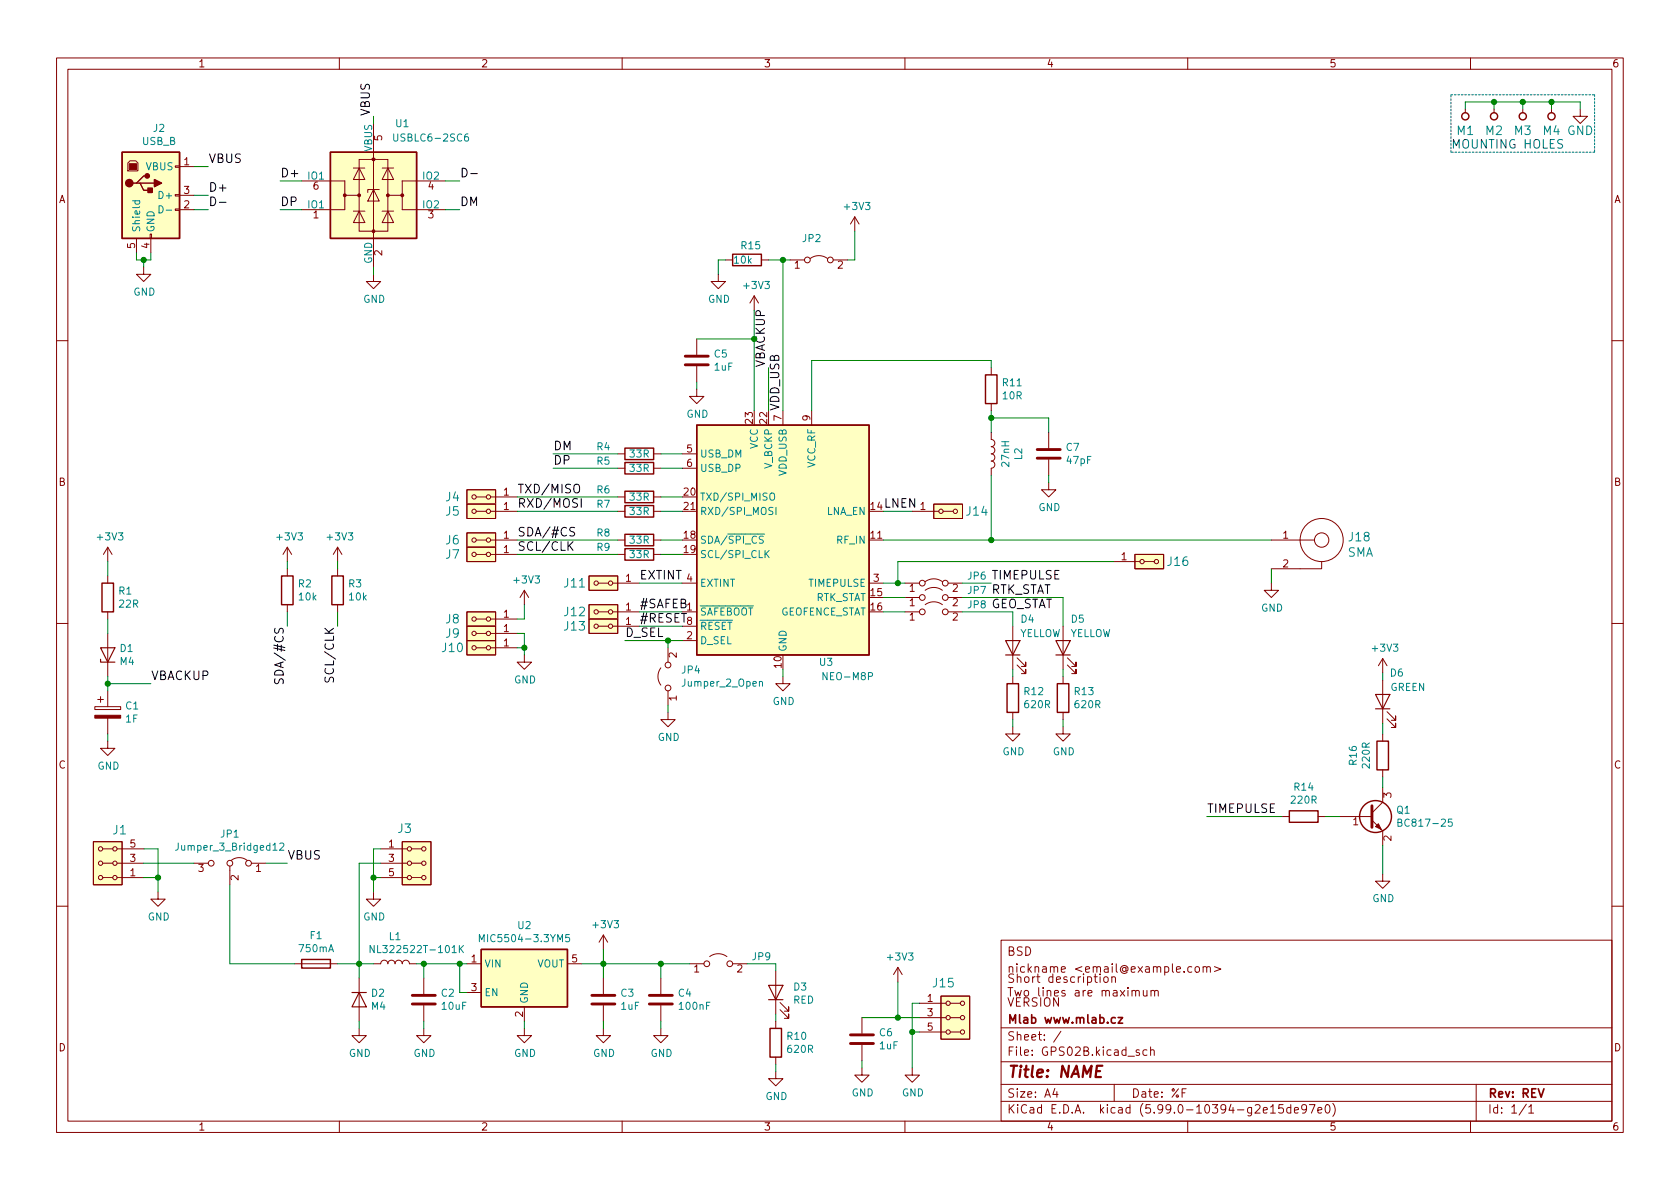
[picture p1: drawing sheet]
<svg xmlns="http://www.w3.org/2000/svg" width="297mm" height="210mm" viewBox="0 0 297 210" stroke-linecap="round" stroke-linejoin="round" font-family="sans-serif">
<g fill="none" stroke="#840000" stroke-width=".18">
<path d="M10 10.2h277v190.1h-277zM12 12.2h273v186.1h-273zM60 10.2v2M110 10.2v2M160 10.2v2M210 10.2v2M259.1 19.3v.6M260 10.2v2M264.2 19.3v.6M269.2 19.3v.6M274.3 19.3v.6M279.4 19.3v1.3h1.3l-1.3 1.2-1.3-1.2h1.3"/>
<path d="M23 28.4h1l.4 .4v1.4h-1.8v-1.4zM31 37h.7v.2h-.7zM31 34.4h.7v.3h-.7zM31 29.3h.7v.3h-.7zM31.7 37.1h2.6M31.7 29.5h2.6M31.7 34.5h2.6M53.3 32h7.7v2.5h2.5M61 34.5v2.6h-7.7M62.5 37.3h2M62.5 29.7h2M63.5 28.2h5.1v12.7h-5.1z"/>
<path d="M63.5 37.3l1 2.1h-2zM63.5 29.7l1 2h-2zM66 33.5l1.1 2.1h-2.1zM66 21.8v25.4M67.1 33.5h-2.1v.5M67.6 37.3h2M67.6 29.7h2M68.6 37.3l1 2.1h-2zM68.6 29.7l1 2h-2zM71.1 34.5v2.6h7.6M78.7 32h-7.6v2.5h-2.5M151.1 38.3l-.7 1.3"/>
<path d="M151.1 38.3v2.6M151.1 38.3l.8 1.3M24.1 42.2v2.5M25.4 47.2v1.3h1.3l-1.3 1.3-1.3-1.3h1.3M26.5 41.4h.3v.8h-.3zM26.7 42.2v2.5M66 48.5v1.3h1.3l-1.3 1.2-1.2-1.2h1.2M123.2 59.9v2.8M127 48.5v1.3h1.3l-1.3 1.2-1.3-1.2h1.3M128.3 46h1.2M133.3 52.3l-.7 1.3M133.3 52.3v2.6"/>
<path d="M133.3 52.3l.8 1.3M134.6 46h1.3M139.7 46h2.5M143.3 45.7a2.54 2.54 0 0 1 3 0M147.3 46h2.6M10 60.2h2M123.2 68.8v1.3h1.3l-1.3 1.3-1.3-1.3h1.3M123.2 64.8v2.8M138.4 72.6v2.6M143.5 72.6v2.6M175.3 76.4v1.3a.64 .64 0 0 1 .6 .7 .64 .64 0 0 1-.6 .6 .64 .64 0 0 1 .6 .6 .64 .64 0 0 1-.6 .7 .64 .64 0 0 1 .6 .6 .64 .64 0 0 1-.6 .6 .64 .64 0 0 1 .6 .7 .64 .64 0 0 1-.6 .6v1.3M175.3 65v1.3"/>
<path d="M175.3 71.4v1.2M185.4 76.4v2.8M285 60.2h2M19 96.8l-.7 1.2M19 96.8v2.5M19 96.8l.8 1.2M50.8 96.8v2.5M50.8 96.8l-.8 1.2M50.8 96.8l.8 1.2M59.7 96.8l-.8 1.2M59.7 96.8v2.5M59.7 96.8l.8 1.2"/>
<path d="M82.5 86.6h5.1v2.5h-5.1zM82.5 89.1h5.1v2.6h-5.1zM82.5 94.2h5.1v2.6h-5.1zM82.5 96.8h5.1v2.5h-5.1zM84.2 95.5h1.8M84.2 87.9h1.8M84.2 90.4h1.8M84.2 98h1.8M86.7 95.5h4.7M86.7 87.9h4.7M86.7 90.4h4.7M86.7 98h4.7"/>
<path d="M109.2 95.5h1.3M109.2 87.9h1.3M109.2 90.4h1.3M109.2 98h1.3M109.2 80.3h1.3M109.2 82.8h1.3M115.6 95.5h1.2M115.6 87.9h1.2M115.6 90.4h1.2M115.6 98h1.2M115.6 80.3h1.2M115.6 82.8h1.2"/>
<path d="M120.6 90.4h2.6M120.6 80.3h2.6M120.6 82.8h2.6M153.7 95.5h2.5M161.3 90.4h4.7M165.1 89.1h5.1v2.6h-5.1zM166.8 90.4h1.7M185.4 85.3v1.3h1.3l-1.3 1.3-1.3-1.3h1.3M185.4 81.3v2.8M196.8 99.3h4.7M200.7 98h5v2.6h-5zM202.3 99.3h1.8"/>
<path d="M224.8 95.5h7.6M233.7 99.3v1.3h-8.9M10 110.2h2M19 101.8v1.3M19 108.2v1.3M19 112v7.6M50.8 100.6v1.2M50.8 106.9v1.3M59.7 100.6v1.2M59.7 106.9v1.3M82.5 113.3h5.1v2.5h-5.1zM82.5 108.2h5.1v2.5h-5.1z"/>
<path d="M82.5 110.7h5.1v2.6h-5.1zM84.2 114.5h1.8M84.2 109.5h1.8M84.2 112h1.8M86.7 114.5h4.7M86.7 109.5h4.7M86.7 112h4.7M92.7 115.8v1.3h1.3l-1.3 1.3-1.3-1.3h1.3M92.7 104.4l-.8 1.3M92.7 104.4v2.5M92.7 104.4l.8 1.3M104.1 101.8h5.1v2.6h-5.1z"/>
<path d="M104.1 106.9h5.1v2.6h-5.1zM104.1 109.5h5.1v2.5h-5.1zM105.8 103.1h1.8M105.8 108.2h1.8M105.8 110.7h1.8M108.3 103.1h4.7M108.3 108.2h4.7M108.3 110.7h4.7M116.8 118.1a2.54 2.54 0 0 0 0 3.1M118.1 114.5v2.6M120.6 103.1h2.6M120.6 108.2h2.6"/>
<path d="M120.6 110.7h2.6M120.6 113.3h2.6M138.4 119.6v1.3h1.3l-1.3 1.3-1.2-1.3h1.2M153.7 103.1h2.5M160 103.1h2.6M160 108.2h2.6M160 105.7h2.6M163.6 104.4a2.54 2.54 0 0 1 3 0M163.6 102.9a2.54 2.54 0 0 1 3 0M163.6 106.9a2.54 2.54 0 0 1 3 0M167.6 103.1h2.6M167.6 108.2h2.6"/>
<path d="M167.6 105.7h2.6M179.1 110.7v7.7M179.1 119.6v1.3M179.8 117.6l1.6 1.5v-.7v.7h-.8M179.8 116.3l1.6 1.6v-.8v.8h-.8M188 113.3v5.1M188 119.6v1.3M188.7 117.6l1.5 1.5v-.7v.7h-.7M188.7 116.3l1.5 1.6v-.8v.8h-.7M224.8 103.1v1.3h1.3l-1.3 1.3-1.3-1.3h1.3M244.5 116.5l-.8 1.2M244.5 116.5v2.5"/>
<path d="M244.5 116.5l.7 1.2M285 110.2h2M16.8 125h4.5v.5h-4.5zM17.3 123.7h1M17.8 123.2v1M19 131.1v1.2h1.3l-1.3 1.3-1.2-1.3h1.2M19 122.2v2.8M19 127v2.8M118.1 126v1.2h1.3l-1.3 1.3-1.3-1.3h1.3M118.1 122.2v2.5M179.1 128.5v1.3h1.2l-1.2 1.3-1.3-1.3h1.3M179.1 126v1.2"/>
<path d="M188 128.5v1.3h1.2l-1.2 1.3-1.3-1.3h1.3M188 126v1.2M244.5 120.3v7.6M244.5 129.8v1.3M244.5 136.1v1.3M244.5 139.3v2.6l-1.9 1.9M245.2 127.1l1.6 1.5v-.7v.7h-.8M245.2 125.9l1.6 1.5v-.8v.8h-.8M16.5 148.8h5.1v7.7h-5.1zM18.2 150.1h1.7M18.2 152.6h1.7M18.2 155.2h1.7"/>
<path d="M20.7 150.1h4.7M20.7 152.6h4.7M20.7 155.2h4.7M27.9 157.7v1.3h1.3l-1.3 1.3-1.2-1.3h1.2M34.3 152.6h2.5M40.6 153.2v3.3M40.9 152.1a2.26 2.26 0 0 1 2.8 0M44.4 152.6h2.6M66 157.7v1.3h1.3l-1.3 1.3-1.2-1.3h1.2M67.3 150.1h4.7M67.3 152.6h4.7M67.3 155.2h4.7"/>
<path d="M71.1 148.8h5.1v7.7h-5.1zM72.8 150.1h1.7M72.8 152.6h1.7M72.8 155.2h1.7M226.7 144.4h1.3M233 144.4h1.3M236.9 144.4h5.7M242.6 145l1.9 1.9v2.6M244.5 154.6v1.2h1.2l-1.2 1.3-1.3-1.3h1.3M10 160.2h2M52.1 170.4h7.6M63.5 173v7.6"/>
<path d="M66 170.4h1.3a.64 .64 0 0 1 .6-.6 .64 .64 0 0 1 .7 .6 .64 .64 0 0 1 .6-.6 .64 .64 0 0 1 .6 .6 .64 .64 0 0 1 .7-.6 .64 .64 0 0 1 .6 .6 .64 .64 0 0 1 .7-.6 .64 .64 0 0 1 .6 .6h1.3M74.9 173v2.8M74.9 177.8v2.8M82.5 170.4h2.6M82.5 175.5h2.6M92.7 178v2.6M100.3 170.4h2.6M106.7 165.3v2.6M106.7 173v2.8M106.7 177.8v2.8M106.7 165.3l-.8 1.3M106.7 165.3l.7 1.3"/>
<path d="M116.8 173v2.8M116.8 177.8v2.8M121.9 170.4h2.6M125.5 169.2a2.54 2.54 0 0 1 3 0M129.5 170.4h2.6M137.2 171.7v7.6M137.9 178.6l1.5 1.5v-.8v.8h-.7M137.9 177.3l1.5 1.5v-.8v.8h-.7M152.4 180v2.7M158.7 171.1l-.7 1.2M158.7 171.1v2.5M158.7 171.1l.8 1.2"/>
<path d="M162.6 180h4.7M162.6 177.4h4.7M166.4 176.1h5v7.7h-5zM168 180h1.8M168 177.4h1.8M177 166.3h108v32h-108zM178.2 174.6h.9M178.6 174.6v1.5M179.2 172.3l-.6-.1-.2 .2v.4l.7 .3 .1 .3-.3 .3h-.5M179.4 175.1l.3 1 .3-.7 .3 .7 .3-1M179.9 172.9l.2-.2 .3 .1 .1 .9M179.9 172.2v1.5"/>
<path d="M181.2 172.9l.2-.2 .5 .2v.5l-.1 .3h-.4l-.2-.1zM181.2 175.2l.4-.1 .3 .3v.5l-.3 .2h-.4l-.1-.2v-.5zM182.6 172.7v1M183.5 172.2v1.3l.4 .2M183.6 174.6v1.3l.3 .2M184.4 174.6v.2M184.4 175.1v1M185.1 175.3l.3-.2 .3 .1 .1 .9M185.1 175.1v1M186.1 172.8l-.4-.1-.3 .3v.4l.2 .3h.5M186.1 172.2v1.5M186.4 175.6l.7-.1v-.3l-.5-.1-.2 .3 .1 .7h.6"/>
<path d="M186.8 173.2l.7-.1-.1-.3-.4-.1-.2 .2 .1 .8h.5M188.3 175.2l-.4-.1-.2 .3 .1 .2 .5 .1v.4h-.6M188.6 172.8l-.3-.1-.2 .2v.3l.5 .1v.4h-.5M190 172.8l-.4-.1-.3 .3v.4l.1 .3h.6M190.1 175.2h.6l.1 .9M190.6 172.7v1M190.8 175.5l-.5 .1a.29 .29 0 0 0-.2 .3 .29 .29 0 0 0 .2 .2h.5M191.5 175.1v1M191.6 172.7v1M191.9 175.1l-.3 .1-.1 .2M192.3 172.8l.4-.1 .3 .3v.4l-.1 .3h-.6M192.3 172.7v1.5"/>
<path d="M192.4 175.6l.7-.1-.1-.3-.4-.1-.2 .3v.7h.6M193.6 172.2v1.3l.4 .2M194.5 172.7v1M194.9 175.3l.2-.2 .3 .1 .1 .9M194.9 175.1v1M195.2 172.9l.2-.2 .5 .2v.5l-.1 .3h-.4l-.2-.1zM195.5 175.4l.2-.3 .4 .1v.9M196.6 172.9l.2-.2 .3 .1 .1 .9M196.6 172.7v1M196.9 175.2h.5l.1 .9M197.5 175.5l-.5 .1a.29 .29 0 0 0-.2 .3 .29 .29 0 0 0 .2 .2h.5M198.1 175.1l.8 1"/>
<path d="M198.9 175.1l-.8 1M199.4 174.6v.2M199.4 175.1v1M200.1 175.3l.3-.2 .3 .1 .1 .9M200.1 175.1v1M200.8 175.4l.2-.3 .4 .1v.9M202.1 175.1l.1 1h.4l.2-.1M202.8 175.1v1M203.5 175.3l.2-.2 .4 .1v.9M203.5 175.1v1M204.1 175.4l.3-.3 .3 .1 .1 .9M210.7 171l-.4-.1-.3 .3v.4l.1 .3h.6"/>
<path d="M211.4 171l.4-.1 .3 .3v.4l-.3 .3h-.4l-.1-.3v-.4zM212.7 171.1l.2-.2 .4 .1 .1 .9M212.7 170.9v1M213.4 171.1l.2-.2 .3 .1 .1 .9M214.7 170.9l1.2 .5-1.2 .4M285 160.2h2M60 198.3v2M63.5 181.9v1.2h1.3l-1.3 1.3-1.3-1.3h1.3M74.9 181.9v1.2h1.3l-1.3 1.3-1.2-1.3h1.2M92.7 181.9v1.2h1.3l-1.3 1.3-1.3-1.3h1.3M106.7 181.9v1.2h1.2l-1.2 1.3-1.3-1.3h1.3M110 198.3v2"/>
<path d="M116.8 181.9v1.2h1.3l-1.3 1.3-1.2-1.3h1.2M137.2 189.5v1.2h1.2l-1.2 1.3-1.3-1.3h1.3M137.2 180.6v1.3M137.2 186.9v1.3M152.4 188.8v1.3h1.3l-1.3 1.3-1.3-1.3h1.3M152.4 184.8v2.8M160 198.3v2M161.3 188.8v1.3h1.3l-1.3 1.3-1.3-1.3h1.3M162.6 182.5h4.7M168 182.5h1.8M177 194.8h108M177 191.8h108"/>
<path d="M177 187.8h108M177 181.8h108M186.5 192.5l-.4 1h1M186.9 193v1M187.6 182.4l-1.3 1.9M197 191.8v3M201.4 185.7l-.3-.1-.2 .2v.3l.5 .1v.4h-.5M202.8 185.7l-.4-.1-.3 .3v.4l.1 .3h.6M203.4 185.8l.2-.2 .4 .1 .1 .9M203.4 185.1v1.5M209 193.2h.5M209.7 192.5h-.7v1.5"/>
<path d="M210 198.3v2M224.6 195.8l.5-.5v1.5M224.6 196.8h.9M226.9 195.3h-.8v.7l.2-.1 .5 .1 .1 .2v.5l-.3 .1-.5-.1M228.2 195.9l-.4-.1-.3 .3v.4l.1 .3h.6M228.2 195.3v1.5M228.9 196.3l.7-.1-.1-.3-.4-.1-.2 .2v.8h.6M231 196l-.3 .3h-.3l-.3-.3 .2-.6 .4-.1 .2 .2a.99 .99 0 0 1-.3 1.3h-.3M231.5 195.3h1l-.6 1.5M233 196.3l.7-.1-.1-.3-.4-.1-.2 .2 .1 .8h.5M234.4 195.5l.2-.2a.81 .81 0 0 1 .6 .7 .81 .81 0 0 1-.3 .8h-.1a.81 .81 0 0 1-.4-1.3zM235.6 195.1a1.72 1.72 0 0 1 0 2.3"/>
<path d="M260 198.3v2M261 191.8v6.5M269.9 195.3l-1.3 1.9M270.3 195.8l.4-.5v1.5M270.3 196.8h.9"/>
<circle cx="142.7" cy="46" r=".51"/>
<circle cx="146.8" cy="46" r=".51"/>
<circle cx="83.8" cy="95.5" r=".38"/>
<circle cx="83.8" cy="87.9" r=".38"/>
<circle cx="83.8" cy="90.4" r=".38"/>
<circle cx="83.8" cy="98" r=".38"/>
<circle cx="86.4" cy="90.4" r=".38"/>
<circle cx="86.4" cy="87.9" r=".38"/>
<circle cx="86.4" cy="95.5" r=".38"/>
<circle cx="86.4" cy="98" r=".38"/>
<circle cx="166.4" cy="90.4" r=".38"/>
<circle cx="168.9" cy="90.4" r=".38"/>
<circle cx="201.9" cy="99.3" r=".38"/>
<circle cx="204.5" cy="99.3" r=".38"/>
<circle cx="233.7" cy="95.5" r="3.8"/>
<circle cx="233.7" cy="95.5" r="1.27"/>
<circle cx="83.8" cy="112" r=".38"/>
<circle cx="83.8" cy="114.5" r=".38"/>
<circle cx="83.8" cy="109.5" r=".38"/>
<circle cx="86.4" cy="112" r=".38"/>
<circle cx="86.4" cy="114.5" r=".38"/>
<circle cx="86.4" cy="109.5" r=".38"/>
<circle cx="105.4" cy="108.2" r=".38"/>
<circle cx="105.4" cy="110.7" r=".38"/>
<circle cx="105.4" cy="103.1" r=".38"/>
<circle cx="108" cy="110.7" r=".38"/>
<circle cx="108" cy="103.1" r=".38"/>
<circle cx="108" cy="108.2" r=".38"/>
<circle cx="118.1" cy="117.6" r=".51"/>
<circle cx="163.1" cy="105.7" r=".51"/>
<circle cx="163.1" cy="103.1" r=".51"/>
<circle cx="163.1" cy="108.2" r=".51"/>
<circle cx="167.1" cy="108.2" r=".51"/>
<circle cx="167.1" cy="105.7" r=".51"/>
<circle cx="167.1" cy="103.1" r=".51"/>
<circle cx="118.1" cy="121.7" r=".51"/>
<circle cx="17.8" cy="150.1" r=".38"/>
<circle cx="17.8" cy="155.2" r=".38"/>
<circle cx="17.8" cy="152.6" r=".38"/>
<circle cx="20.3" cy="150.1" r=".38"/>
<circle cx="20.3" cy="155.2" r=".38"/>
<circle cx="20.3" cy="152.6" r=".38"/>
<circle cx="37.3" cy="152.6" r=".51"/>
<circle cx="40.6" cy="152.6" r=".51"/>
<circle cx="43.9" cy="152.6" r=".51"/>
<circle cx="72.4" cy="150.1" r=".38"/>
<circle cx="72.4" cy="155.2" r=".38"/>
<circle cx="72.4" cy="152.6" r=".38"/>
<circle cx="74.9" cy="155.2" r=".38"/>
<circle cx="74.9" cy="152.6" r=".38"/>
<circle cx="74.9" cy="150.1" r=".38"/>
<circle cx="125" cy="170.4" r=".51"/>
<circle cx="129" cy="170.4" r=".51"/>
<circle cx="167.6" cy="180" r=".38"/>
<circle cx="167.6" cy="177.4" r=".38"/>
<circle cx="170.2" cy="180" r=".38"/>
<circle cx="170.2" cy="177.4" r=".38"/>
<circle cx="167.6" cy="182.5" r=".38"/>
<circle cx="170.2" cy="182.5" r=".38"/>
</g>
<path d="M194.9 188.5h-.9l-.3 2h1" fill="none" stroke="#840000" stroke-width=".4"/>
<path d="M197.7 179.9h.8l-.8 1h.8M197.2 180l-.4-.1-.3 .3v.4l.1 .3h.6" fill="none" stroke="#840000" stroke-width=".3"/>
<g fill="none" stroke="#840000" stroke-width=".25">
<path d="M21.6 26.9h10.1v15.3h-10.1zM24.1 32.4h.7l.6 1.2h1.3M24.8 32.4h2.5M26 31.1h-.6l-1.3 1.3h-.6M58.4 26.9h15.3v15.3h-15.3zM129.5 45h5.1v2h-5.1zM110.5 79.2h5.1v2.1h-5.1zM123.2 75.2h30.5v40.6h-30.5zM174.2 66.3h2.1v5.1h-2.1zM110.5 97h5.1v2.1h-5.1zM110.5 81.8h5.1v2h-5.1zM110.5 86.9h5.1v2h-5.1z"/>
<path d="M110.5 89.4h5.1v2h-5.1zM110.5 94.5h5.1v2h-5.1zM18 103.1h2.1v5.1h-2.1zM49.8 101.8h2v5.1h-2zM58.7 101.8h2v5.1h-2zM178.1 120.9h2v5.1h-2zM186.9 120.9h2.1v5.1h-2.1zM243.5 131.1h2v5h-2zM228 143.4h5v2h-5zM53.3 169.7h5.1v1.5h-5.1zM85.1 167.9h15.2v10.1h-15.2zM136.1 181.9h2.1v5h-2.1z"/>
<circle cx="259.1" cy="20.6" r=".63"/>
<circle cx="264.2" cy="20.6" r=".63"/>
<circle cx="269.2" cy="20.6" r=".63"/>
<circle cx="274.3" cy="20.6" r=".63"/>
<circle cx="243.2" cy="144.4" r="2.82"/>
</g>
<g fill="#ffffc2" stroke="#ffffc2" stroke-width=".18">
<path d="M82.5 113.3h5.1v2.5h-5.1z"/>
<path d="M16.5 148.8h5.1v7.7h-5.1z"/>
<path d="M85.1 167.9h15.2v10.1h-15.2z"/>
<path d="M71.1 148.8h5.1v7.7h-5.1z"/>
<path d="M166.4 176.1h5v7.7h-5z"/>
<path d="M200.7 98h5v2.6h-5z"/>
<path d="M58.4 26.9h15.3v15.3h-15.3z"/>
<path d="M21.6 26.9h10.1v15.3h-10.1z"/>
<path d="M82.5 108.2h5.1v2.5h-5.1z"/>
<path d="M82.5 86.6h5.1v2.5h-5.1z"/>
<path d="M82.5 89.1h5.1v2.6h-5.1z"/>
<path d="M82.5 94.2h5.1v2.6h-5.1z"/>
<path d="M82.5 96.8h5.1v2.5h-5.1z"/>
<path d="M104.1 101.8h5.1v2.6h-5.1z"/>
<path d="M82.5 110.7h5.1v2.6h-5.1z"/>
<path d="M104.1 106.9h5.1v2.6h-5.1z"/>
<path d="M104.1 109.5h5.1v2.5h-5.1z"/>
<path d="M123.2 75.2h30.5v40.6h-30.5z"/>
<path d="M165.1 89.1h5.1v2.6h-5.1z"/>
</g>
<g fill="#840000" stroke="#840000" stroke-width=".18">
<path d="M16.8 126.5h4.5v.5h-4.5z"/>
<path d="M22.9 29h1.2v1h-1.2z"/>
<path d="M243.2 146.2l.5-.5 .5 1z"/>
<circle cx="61" cy="34.5" r=".25"/>
<circle cx="63.5" cy="34.5" r=".25"/>
<circle cx="66" cy="40.9" r=".25"/>
<circle cx="66" cy="28.2" r=".25"/>
<circle cx="68.6" cy="34.5" r=".25"/>
<circle cx="71.1" cy="34.5" r=".25"/>
</g>
<g fill="none" stroke="#840000" stroke-width=".51">
<path d="M121.2 64.5h4M121.2 63h4M183.4 79.5h4.1M183.4 81h4.1M242.6 142.5v3.8M72.9 177.5h4.1M72.9 176h4.1M104.6 177.5h4.1M104.6 176h4.1M114.8 177.5h4.1M114.8 176h4.1M150.4 184.5h4"/>
<path d="M150.4 183h4"/>
</g>
<path d="M17.8 116.6v.5h2.5M17.8 114.5h2.5l-1.3 2.6zM177.8 113.3h2.5l-1.2 2.5zM177.8 115.8h2.5M186.7 113.3h2.5l-1.2 2.5zM186.7 115.8h2.5M243.2 122.8h2.5l-1.2 2.5zM243.2 125.3h2.5M62.2 175.5h2.6M63.5 175.5l1.3 2.5h-2.6zM135.9 174.2h2.5l-1.2 2.6zM135.9 176.8h2.5" fill="none" stroke="#840000" stroke-width=".2"/>
<g fill="none" stroke="#008484" stroke-width=".18">
<path d="M23.4 35.5h1.3M23.9 35.5v.4l.2 .2 .5-.1v-.5M28.1 36.4a.64 .64 0 0 1 .7 .6 .64 .64 0 0 1-.7 .7zM29.4 37.2h1M69.6 23.7v1l.2 .3 .4-.1 .1-.2v-1M82.7 23.7h-.3a.86 .86 0 0 0 0 1.3l.4-.2 .1-.4-.3-.2h-.2l-.3 .2M135.4 97.9l.6 .7M136 97.3l-.7 .8M136.3 87.2h.1a.43 .43 0 0 1 .6 .4v.4a.42 .42 0 0 1-.5 .5 .42 .42 0 0 1-.4-.5v-.4zM137.2 89.7v1.3M134.3 120.6l.2-.1 .3 .1v.7M31.5 149.1v.9a.41 .41 0 0 1-.5 .4"/>
<path d="M49.5 149.2l.5-.1 .2 .3-.8 1h.8M247.2 145.5l.5-.1 .1-.2v-.2l-.6-.2v1.3h.5l.1-.1 .1-.3-.3-.2M256.7 144.8h-.6v.7l.1-.2 .5 .1 .1 .2-.1 .4-.2 .1-.4-.1M66.2 167.2v1.3l-.8-1.3v1.3M81.2 167.2v1.3M81.4 167.7l.5 .8M81.9 167.2l-.7 .7M84.8 166.5v-1.2l.4 .9 .4-.9v1.2M100.7 165.3h-.6l-.1 .6 .2-.2 .4 .1 .1 .2v.4l-.2 .1-.5-.1"/>
</g>
<g fill="#840000" stroke="#840000" stroke-width=".25">
<path d="M26.2 33.3h.7v.7h-.7z"/>
<path d="M27.3 31.7l1.3 .7-1.3 .6z"/>
<circle cx="22.9" cy="32.4" r=".63"/>
<circle cx="26" cy="31.1" r=".38"/>
</g>
<path d="M37.3 34.8a.77 .77 0 0 1 .8 .8 .77 .77 0 0 1-.8 .8zM38.8 35.8h1.2M81.7 29.8a.77 .77 0 0 1 .9 .7 .77 .77 0 0 1-.9 .8zM83.2 30.7h1.2M100.7 96.4l.6 .9M101.3 95.8l-.9 .9M101.5 85.9a.51 .51 0 0 1 .6-.3 .51 .51 0 0 1 .4 .5v.6a.51 .51 0 0 1-.5 .5 .51 .51 0 0 1-.5-.5zM101.6 93.3h-.6l-.3 .2 .2 .4 .6 .3v.4l-.2 .2-.6-.1M102.8 88.2v1.5M57.5 119.7l-.1 .6 .3 .3 .4-.1 .3-.7h.4l.2 .2-.1 .6M48.6 120v.6l.1 .2h.4l.3-.6 .4-.2 .3 .3-.1 .6" fill="none" stroke="#000" stroke-width=".18"/>
<path d="M256.5 16.8h25.4M281.9 16.8v10.1M256.5 26.9v-10.1M281.9 26.9h-25.4" fill="none" stroke="#0000c2" stroke-width=".18" stroke-dasharray=".3 .3"/>
<g fill="none" stroke="#008400" stroke-width=".18">
<path d="M259.1 19.3v-1.3h20.3v1.3M264.2 18v1.3M269.2 18v1.3M274.3 18v1.3M34.3 29.5h2.5M34.3 34.5h2.5M34.3 37.1h2.5M49.5 37.1h3.8M49.5 32h3.8M66 20.6v1.2M78.7 37.1h2.6M78.7 32h2.6"/>
<path d="M24.1 44.7v1.3h2.6v-1.3M25.4 46v1.2M66 47.2v1.3M123.2 59.9h10.1M128.3 46h-1.3v2.5M133.3 54.9v17.7M135.9 46h3.8M138.4 46v26.6M151.1 40.9v5.1h-1.2M123.2 67.6v1.2M135.9 65v7.6M175.3 65v-1.3h-31.8v8.9"/>
<path d="M175.3 72.6v3.8M175.3 73.9h10.1v2.5M19 99.3v2.5M50.8 99.3v1.3M59.7 99.3v1.3M91.4 90.4h17.8M91.4 95.5h17.8M91.4 98h17.8M91.4 87.9h17.8M97.8 82.8h11.4M97.8 80.3h11.4M116.8 90.4h3.8"/>
<path d="M116.8 95.5h3.8M116.8 98h3.8M116.8 82.8h3.8M116.8 80.3h3.8M116.8 87.9h3.8M156.2 90.4h5.1M156.2 95.5h68.6M175.3 84.1v11.4M185.4 84.1v1.2M196.8 99.3h-38.1v3.8M19 109.5v2.5M19 119.6v2.6"/>
<path d="M50.8 108.2v2.5M59.7 108.2v2.5M91.4 112h1.3v3.8M91.4 114.5h1.3M92.7 106.9v2.6h-1.3M110.5 113.3h10.1M113 108.2h7.6M113 110.7h7.6M113 103.1h7.6M118.1 113.3v1.2M138.4 118.4v1.2M156.2 108.2h3.8"/>
<path d="M156.2 103.1h3.8M156.2 105.7h3.8M170.2 108.2h8.9v2.5M170.2 103.1h5.1M170.2 105.7h17.8v5M179.1 118.4v1.2M188 118.4v1.2M224.8 100.6v2.5M244.5 119v1.3M19 120.9h7.7M19 129.8v1.3M118.1 124.7v1.3"/>
<path d="M179.1 127.2v1.3M188 127.2v1.3M244.5 127.9v1.9M244.5 137.4v1.9M25.4 150.1h2.5v7.6M25.4 152.6h8.9M25.4 155.2h2.5M40.6 156.5v13.9h11.5M47 152.6h3.8M66 155.2h1.3M67.3 150.1h-1.3v7.6M67.3 152.6h-3.8v20.4"/>
<path d="M213.4 144.4h13.3M234.3 144.4h2.6M244.5 149.5v5.1M59.7 170.4h6.3M73.7 170.4h8.8M74.9 170.4v2.6M81.3 170.4v5.1h1.2M102.9 170.4h19M106.7 167.9v5.1M116.8 170.4v2.6M132.1 170.4h5.1v1.3M137.2 179.3v1.3"/>
<path d="M152.4 180h10.2M158.7 173.6v6.4M162.6 177.4h-1.3v11.4M63.5 180.6v1.3M74.9 180.6v1.3M92.7 180.6v1.3M106.7 180.6v1.3M116.8 180.6v1.3M137.2 188.2v1.3M152.4 187.6v1.2M161.3 182.5h1.3"/>
</g>
<g fill="#008400" stroke="#008400" stroke-width=".18">
<circle cx="106.7" cy="170.4" r=".46"/>
<circle cx="27.9" cy="155.2" r=".46"/>
<circle cx="63.5" cy="170.4" r=".46"/>
<circle cx="66" cy="155.2" r=".46"/>
<circle cx="74.9" cy="170.4" r=".46"/>
<circle cx="81.3" cy="170.4" r=".46"/>
<circle cx="19" cy="120.9" r=".46"/>
<circle cx="25.4" cy="46" r=".46"/>
<circle cx="92.7" cy="114.5" r=".46"/>
<circle cx="116.8" cy="170.4" r=".46"/>
<circle cx="158.7" cy="180" r=".46"/>
<circle cx="161.3" cy="182.5" r=".46"/>
<circle cx="118.1" cy="113.3" r=".46"/>
<circle cx="175.3" cy="95.5" r=".46"/>
<circle cx="133.3" cy="59.9" r=".46"/>
<circle cx="138.4" cy="46" r=".46"/>
<circle cx="158.7" cy="103.1" r=".46"/>
<circle cx="175.3" cy="73.9" r=".46"/>
<circle cx="264.2" cy="18" r=".46"/>
<circle cx="269.2" cy="18" r=".46"/>
<circle cx="274.3" cy="18" r=".46"/>
</g>
<text font-size="2.8" fill="#840000" x="178" y="190.6">Title: NAME</text>
<g font-size="2.1">
<text x="65.4" y="20.6" transform="rotate(-90 65.4 20.6)">VBUS</text>
<text x="36.8" y="28.8">VBUS</text>
<text x="36.8" y="33.9">D+</text>
<text x="49.5" y="31.4">D+</text>
<text x="49.5" y="36.4">DP</text>
<text x="81.3" y="36.4">DM</text>
<text x="135.2" y="65" transform="rotate(-90 135.2 65)">VBACKUP</text>
<text x="137.8" y="72.6" transform="rotate(-90 137.8 72.6)">VDD_USB</text>
<text x="97.8" y="79.6">DM</text>
<text x="97.8" y="82.2">DP</text>
<text x="91.4" y="87.2">TXD/MISO</text>
<text x="91.4" y="89.8">RXD/MOSI</text>
<text x="156.2" y="89.8">LNEN</text>
<text x="91.4" y="94.9">SDA/#CS</text>
<text x="91.4" y="97.4">SCL/CLK</text>
<text x="113" y="102.5">EXTINT</text>
<text x="113" y="107.6">#SAFEB</text>
<text x="175.3" y="102.5">TIMEPULSE</text>
<text x="175.3" y="105">RTK_STAT</text>
<text x="175.3" y="107.6">GEO_STAT</text>
<text x="110.5" y="112.6">D_SEL</text>
<text x="113" y="110.1">#RESET</text>
<text x="50.2" y="119.9" transform="rotate(-90 50.2 119.9)">SDA/#CS</text>
<text x="59" y="119.9" transform="rotate(-90 59 119.9)">SCL/CLK</text>
<text x="26.7" y="120.3">VBACKUP</text>
<text x="213.4" y="143.7">TIMEPULSE</text>
<text x="50.8" y="152">VBUS</text>
</g>
<g font-size="2.1" fill="#008484">
<text x="257.6" y="23.9">M1</text>
<text x="262.7" y="23.9">M2</text>
<text x="267.8" y="23.9">M3</text>
<text x="272.8" y="23.9">M4 GND</text>
<text x="78.8" y="88.6">J4</text>
<text x="78.8" y="91.2">J5</text>
<text x="170.9" y="91.2">J14</text>
<text x="238.6" y="95.7">J18</text>
<text x="78.8" y="96.3">J6</text>
<text x="78.8" y="98.8">J7</text>
<text x="206.5" y="100.1">J16</text>
<text x="238.2" y="98.4">SMA</text>
<text x="99.8" y="103.9">J11</text>
<text x="78.8" y="110.2">J8</text>
<text x="78.8" y="112.8">J9</text>
<text x="99.8" y="109">J12</text>
<text x="99.8" y="111.5">J13</text>
<text x="78.2" y="115.3">J10</text>
<text x="20" y="147.5">J1</text>
<text x="70.4" y="147.3">J3</text>
<text x="165" y="174.6">J15</text>
</g>
<text font-size="2.1" fill="#0000c2" x="256.5" y="26.3">MOUNTING HOLES</text>
<g font-size="2.1" fill="#840000">
<text x="178" y="172">nickname &lt;email@example.com&gt;</text>
<text x="178" y="169">BSD</text>
<text x="178" y="178">VERSION</text>
<text x="178" y="184">Sheet: /</text>
<text x="178" y="181">Mlab www.mlab.cz</text>
<text x="178" y="186.7">File: GPS02B.kicad_sch</text>
<text x="178" y="196.9">KiCad E.D.A. kicad (5.99.0-10394-g2e15de97e0)</text>
<text x="178" y="194.1">Size: A4</text>
<text x="200" y="194.1">Date: %F</text>
<text x="263" y="194.1">Rev: REV</text>
<text x="263" y="196.9">Id: 1/1</text>
</g>
<g font-size="1.8" fill="#840000">
<text x="35" y="11.9">1</text>
<text x="85" y="11.9">2</text>
<text x="135" y="11.9">3</text>
<text x="185" y="11.9">4</text>
<text x="235" y="11.9">5</text>
<text x="285" y="11.9">6</text>
<text x="32.5" y="29.2">1</text>
<text x="67.6" y="24.9" transform="rotate(-90 67.6 24.9)">5</text>
<text x="10.3" y="35.9">A</text>
<text x="32.5" y="34.3">3</text>
<text x="55.4" y="33.5">6</text>
<text x="75.7" y="33.5">4</text>
<text x="285.3" y="35.9">A</text>
<text x="32.5" y="36.8">2</text>
<text x="55.4" y="38.6">1</text>
<text x="75.7" y="38.6">3</text>
<text x="23.9" y="43.9" transform="rotate(-90 23.9 43.9)">5</text>
<text x="26.4" y="43.9" transform="rotate(-90 26.4 43.9)">4</text>
<text x="67.6" y="45.2" transform="rotate(-90 67.6 45.2)">2</text>
<text x="140.5" y="47.5">1</text>
<text x="148.1" y="47.5">2</text>
<text x="133.1" y="74.9" transform="rotate(-90 133.1 74.9)">23</text>
<text x="135.6" y="74.9" transform="rotate(-90 135.6 74.9)">22</text>
<text x="138.2" y="74.4" transform="rotate(-90 138.2 74.4)">7</text>
<text x="143.3" y="74.4" transform="rotate(-90 143.3 74.4)">9</text>
<text x="121.4" y="80">5</text>
<text x="121.4" y="82.5">6</text>
<text x="10.3" y="85.9">B</text>
<text x="89" y="87.6">1</text>
<text x="120.9" y="87.6">20</text>
<text x="285.3" y="85.9">B</text>
<text x="89" y="90.2">1</text>
<text x="89" y="95.2">1</text>
<text x="120.9" y="95.2">18</text>
<text x="120.9" y="90.2">21</text>
<text x="154" y="95.2">11</text>
<text x="154" y="90.2">14</text>
<text x="162.7" y="90.2">1</text>
<text x="226.8" y="95.2">1</text>
<text x="89" y="97.8">1</text>
<text x="120.9" y="97.8">19</text>
<text x="198.3" y="99.1">1</text>
<text x="226.8" y="100.3">2</text>
<text x="110.6" y="102.9">1</text>
<text x="110.6" y="107.9">1</text>
<text x="121.4" y="107.9">1</text>
<text x="121.4" y="102.9">4</text>
<text x="154" y="105.4">15</text>
<text x="154" y="107.9">16</text>
<text x="154.4" y="102.9">3</text>
<text x="160.8" y="107.2">1</text>
<text x="160.8" y="104.6">1</text>
<text x="168.4" y="107.2">2</text>
<text x="168.4" y="104.6">2</text>
<text x="89" y="109.2">1</text>
<text x="89" y="111.8">1</text>
<text x="110.6" y="110.5">1</text>
<text x="121.4" y="113">2</text>
<text x="121.4" y="110.5">8</text>
<text x="160.8" y="109.7">1</text>
<text x="168.4" y="109.7">2</text>
<text x="89" y="114.3">1</text>
<text x="119.6" y="116.3" transform="rotate(-90 119.6 116.3)">2</text>
<text x="138.2" y="118.1" transform="rotate(-90 138.2 118.1)">10</text>
<text x="119.6" y="123.9" transform="rotate(-90 119.6 123.9)">1</text>
<text x="10.3" y="135.9">C</text>
<text x="285.3" y="135.9">C</text>
<text x="246" y="141.1" transform="rotate(-90 246 141.1)">3</text>
<text x="23" y="149.9">5</text>
<text x="68.7" y="149.9">1</text>
<text x="239.2" y="145.9">1</text>
<text x="246" y="148.7" transform="rotate(-90 246 148.7)">2</text>
<text x="23" y="154.9">1</text>
<text x="23" y="152.4">3</text>
<text x="35.1" y="154.2">3</text>
<text x="42.2" y="155.7" transform="rotate(-90 42.2 155.7)">2</text>
<text x="45.2" y="154.2">1</text>
<text x="68.7" y="152.4">3</text>
<text x="68.7" y="154.9">5</text>
<text x="83.3" y="170.2">1</text>
<text x="101.1" y="170.2">5</text>
<text x="122.7" y="172">1</text>
<text x="130.3" y="172">2</text>
<text x="83.3" y="175.3">3</text>
<text x="92.5" y="179.8" transform="rotate(-90 92.5 179.8)">2</text>
<text x="164" y="177.2">1</text>
<text x="164" y="179.7">3</text>
<text x="10.3" y="185.9">D</text>
<text x="164" y="182.2">5</text>
<text x="285.3" y="185.9">D</text>
<text x="35" y="199.9">1</text>
<text x="85" y="199.9">2</text>
<text x="135" y="199.9">3</text>
<text x="185" y="199.9">4</text>
<text x="235" y="199.9">5</text>
<text x="285" y="199.9">6</text>
</g>
<g font-size="1.8" fill="#008484">
<text x="27.1" y="23.3">J2</text>
<text x="70" y="22.5">U1</text>
<text x="25.1" y="25.6">USB_B</text>
<text x="65.8" y="26.8" transform="rotate(-90 65.8 26.8)">VBUS</text>
<text x="70.2" y="25">USBLC6-2SC6</text>
<text x="25.8" y="30.1">VBUS</text>
<text x="28.4" y="35.2">D+</text>
<text x="54.5" y="31.7">IO1</text>
<text x="74.8" y="31.7">IO2</text>
<text x="24.8" y="41.1" transform="rotate(-90 24.8 41.1)">Shield</text>
<text x="27.3" y="41.1" transform="rotate(-90 27.3 41.1)">GND</text>
<text x="54.5" y="36.8">IO1</text>
<text x="74.8" y="36.8">IO2</text>
<text x="149.4" y="37.1">+3V3</text>
<text x="65.8" y="46.7" transform="rotate(-90 65.8 46.7)">GND</text>
<text x="129.9" y="46.6">10k</text>
<text x="131.1" y="44.1">R15</text>
<text x="141.9" y="42.8">JP2</text>
<text x="23.6" y="52.3">GND</text>
<text x="64.2" y="53.5">GND</text>
<text x="125.2" y="53.5">GND</text>
<text x="131.6" y="51.1">+3V3</text>
<text x="126.3" y="63.2">C5</text>
<text x="126.3" y="65.5">1uF</text>
<text x="177.3" y="68.3">R11</text>
<text x="177.3" y="70.6">10R</text>
<text x="121.4" y="73.9">GND</text>
<text x="105.5" y="79.6">R4</text>
<text x="105.5" y="82.2">R5</text>
<text x="111.4" y="80.9">33R</text>
<text x="111.4" y="83.4">33R</text>
<text x="123.7" y="80.9">USB_DM</text>
<text x="123.7" y="83.4">USB_DP</text>
<text x="134" y="79.4" transform="rotate(-90 134 79.4)">VCC</text>
<text x="136.5" y="82.9" transform="rotate(-90 136.5 82.9)">V_BCKP</text>
<text x="144.1" y="82.8" transform="rotate(-90 144.1 82.8)">VCC_RF</text>
<text x="178.4" y="82.4" transform="rotate(-90 178.4 82.4)">27nH</text>
<text x="180.7" y="81.3" transform="rotate(-90 180.7 81.3)">L2</text>
<text x="188.5" y="79.7">C7</text>
<text x="188.7" y="82">47pF</text>
<text x="105.5" y="87.2">R6</text>
<text x="105.5" y="89.8">R7</text>
<text x="111.4" y="88.5">33R</text>
<text x="123.7" y="88.5">TXD/SPI_MISO</text>
<text x="139.1" y="84.1" transform="rotate(-90 139.1 84.1)">VDD_USB</text>
<text x="17.3" y="95.5">+3V3</text>
<text x="49.1" y="95.5">+3V3</text>
<text x="58" y="95.5">+3V3</text>
<text x="105.5" y="94.9">R8</text>
<text x="111.4" y="91.1">33R</text>
<text x="123.7" y="91.1">RXD/SPI_MOSI</text>
<text x="146.1" y="91.1">LNA_EN</text>
<text x="183.6" y="90.4">GND</text>
<text x="105.5" y="97.4">R9</text>
<text x="111.4" y="98.7">33R</text>
<text x="111.4" y="96.1">33R</text>
<text x="123.7" y="96.1">SDA/~SPI_CS</text>
<text x="123.7" y="98.7">SCL/SPI_CLK</text>
<text x="148.1" y="96.1">RF_IN</text>
<text x="21" y="105.1">R1</text>
<text x="21.1" y="107.4">22R</text>
<text x="52.8" y="103.9">R2</text>
<text x="52.9" y="106.2">10k</text>
<text x="61.7" y="103.9">R3</text>
<text x="61.8" y="106.2">10k</text>
<text x="91" y="103.2">+3V3</text>
<text x="123.7" y="103.8">EXTINT</text>
<text x="143" y="103.8">TIMEPULSE</text>
<text x="143.9" y="106.3">RTK_STAT</text>
<text x="171.1" y="105">JP7</text>
<text x="171.1" y="102.5">JP6</text>
<text x="171.1" y="107.6">JP8</text>
<text x="123.7" y="108.8">~SAFEBOOT</text>
<text x="123.7" y="113.9">D_SEL</text>
<text x="123.7" y="111.4">~RESET</text>
<text x="137.6" y="108.8">GEOFENCE_STAT</text>
<text x="180.2" y="112.6">YELLOW</text>
<text x="180.5" y="110.1">D4</text>
<text x="189.1" y="112.6">YELLOW</text>
<text x="189.4" y="110.1">D5</text>
<text x="223" y="108.1">GND</text>
<text x="21.2" y="117.6">M4</text>
<text x="21.2" y="115.3">D1</text>
<text x="120.6" y="119.1">JP4</text>
<text x="139.1" y="115.3" transform="rotate(-90 139.1 115.3)">GND</text>
<text x="144.9" y="117.7">U3</text>
<text x="242.8" y="115.2">+3V3</text>
<text x="245.8" y="119.6">D6</text>
<text x="22.2" y="125.4">C1</text>
<text x="90.9" y="120.8">GND</text>
<text x="120.8" y="121.4">Jumper_2_Open</text>
<text x="136.6" y="124.7">GND</text>
<text x="145.8" y="120.3">NEO-M8P</text>
<text x="181.1" y="122.9">R12</text>
<text x="181.3" y="125.2">620R</text>
<text x="190" y="122.9">R13</text>
<text x="190.2" y="125.2">620R</text>
<text x="245.8" y="122.2">GREEN</text>
<text x="22.2" y="127.8">1F</text>
<text x="116.3" y="131">GND</text>
<text x="17.2" y="136.1">GND</text>
<text x="177.2" y="133.5">GND</text>
<text x="186.1" y="133.5">GND</text>
<text x="239.9" y="135.2" transform="rotate(-90 239.9 135.2)">R16</text>
<text x="242.2" y="135.7" transform="rotate(-90 242.2 135.7)">220R</text>
<text x="228.4" y="142.1">220R</text>
<text x="228.9" y="139.8">R14</text>
<text x="247" y="143.9">Q1</text>
<text x="39.1" y="148.1">JP1</text>
<text x="247.9" y="146.2">BC817-25</text>
<text x="31.6" y="150.4">Jumper_3_Bridged12</text>
<text x="242.6" y="159.5">GND</text>
<text x="26.1" y="162.8">GND</text>
<text x="54.8" y="166.1">F1</text>
<text x="64.2" y="162.8">GND</text>
<text x="68.8" y="166.2">L1</text>
<text x="85.8" y="166.6">MIC5504-3.3YM5</text>
<text x="91.6" y="164.3">U2</text>
<text x="105" y="164.1">+3V3</text>
<text x="53" y="168.4">750mA</text>
<text x="66.6" y="168.5">NL322522T-101K</text>
<text x="85.6" y="171.1">VIN</text>
<text x="94.9" y="171.1">VOUT</text>
<text x="133" y="169.8">JP9</text>
<text x="157" y="169.8">+3V3</text>
<text x="65.7" y="178.6">M4</text>
<text x="65.7" y="176.2">D2</text>
<text x="78" y="176.2">C2</text>
<text x="78.2" y="178.6">10uF</text>
<text x="85.6" y="176.1">EN</text>
<text x="93.3" y="177.5" transform="rotate(-90 93.3 177.5)">GND</text>
<text x="109.8" y="176.2">C3</text>
<text x="109.8" y="178.6">1uF</text>
<text x="119.9" y="176.2">C4</text>
<text x="120.2" y="178.6">100nF</text>
<text x="140.2" y="177.5">RED</text>
<text x="140.3" y="175.2">D3</text>
<text x="139.2" y="183.9">R10</text>
<text x="155.5" y="183.2">C6</text>
<text x="155.6" y="185.5">1uF</text>
<text x="61.7" y="186.9">GND</text>
<text x="73.1" y="186.9">GND</text>
<text x="90.9" y="186.9">GND</text>
<text x="104.8" y="186.9">GND</text>
<text x="115" y="186.9">GND</text>
<text x="139.4" y="186.2">620R</text>
<text x="135.3" y="194.5">GND</text>
<text x="150.6" y="193.9">GND</text>
<text x="159.5" y="193.9">GND</text>
</g>
</svg>
